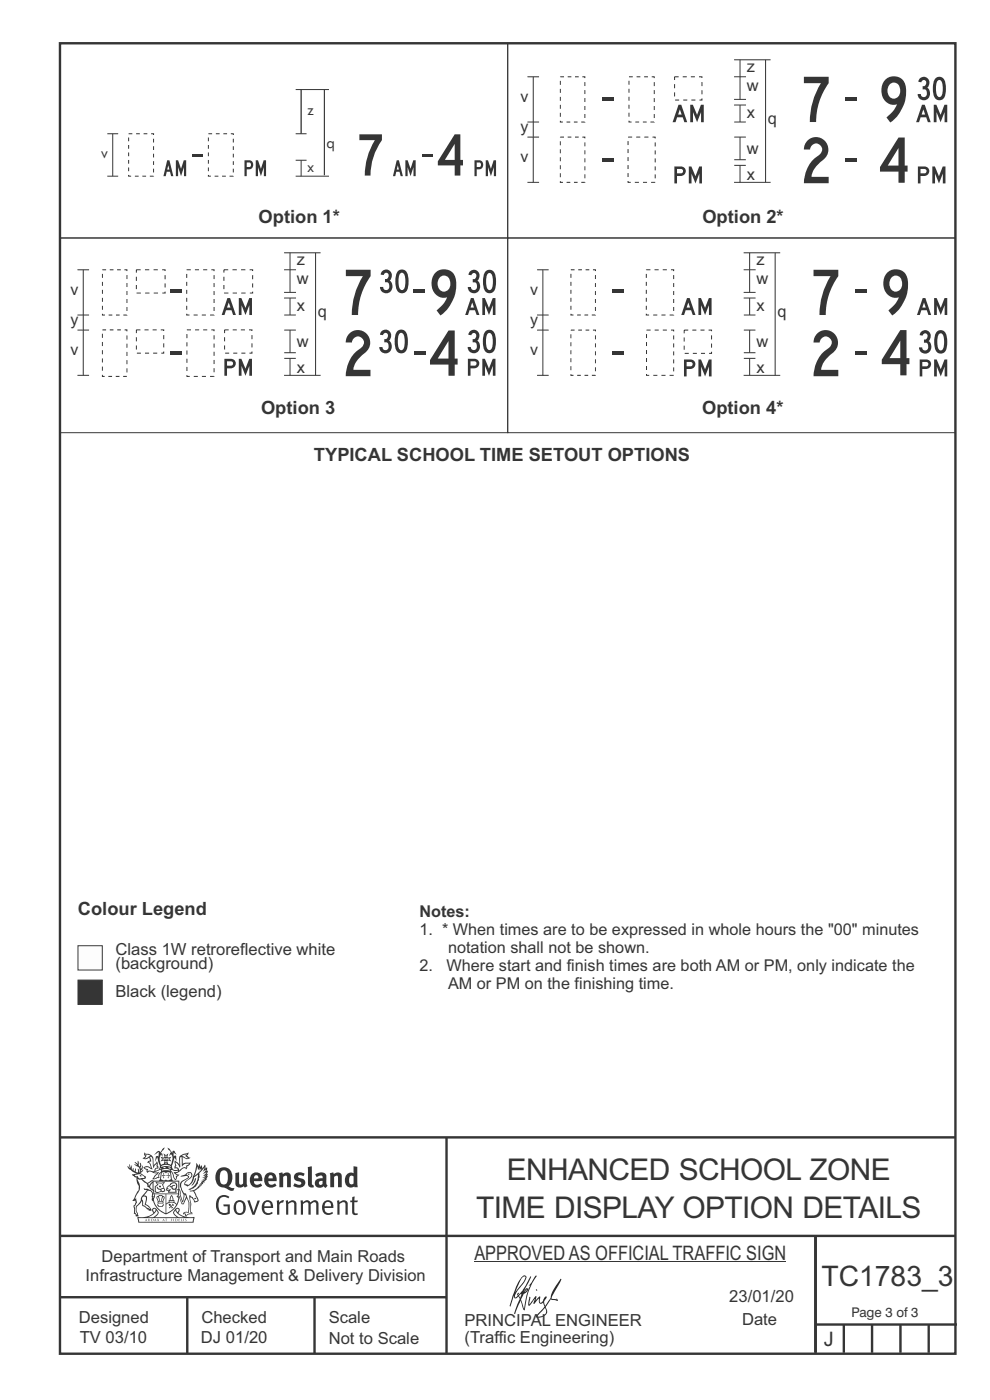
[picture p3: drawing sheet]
<svg xmlns="http://www.w3.org/2000/svg" width="210mm" height="297mm" viewBox="0 0 210 297" stroke-linecap="round" stroke-linejoin="round" font-family="sans-serif">
<g fill="none" stroke="#373435" stroke-width=".51">
<path d="M12.7 9.2h190v278h-190zM12.7 241.3h190M94.7 241.4v45.8M12.7 275.2h82M12.7 262.2h190.1M39.7 275.2v12M66.7 275.2v12M173 262.1v24.9M173 281h30M179 281v6M185 281v6M191 281v6"/>
<path d="M197 281v6"/>
</g>
<g fill="#373435">
<path d="M47 248.4a2.55 2.55 0 0 0 0 2.7l.3 .2a.81 .81 0 0 0 1-1v-.5a1.04 1.04 0 0 0-1.1-1.5zM46.3 248.1a1.82 1.82 0 0 1 2.1-.2 1.82 1.82 0 0 1 .9 1.8 2.29 2.29 0 0 1-.8 2l.7 .3h.5l-.2 .6a2.87 2.87 0 0 1-2-.7 2.12 2.12 0 0 1-1.7-3.1z" fill-rule="evenodd"/>
<path d="M49.9 248.9l.8-.2v2a.46 .46 0 0 0 .3 .6 .46 .46 0 0 0 .6-.3v-2.1l.7-.2v2.4l.2 .5-.5 .3-.3-.3a1.02 1.02 0 0 1-1.2 .3 1.02 1.02 0 0 1-.6-1.1z" fill-rule="evenodd"/>
<path d="M54 249.5l-.1 .5h.9a.49 .49 0 0 0-.2-.6 .49 .49 0 0 0-.6 .1zM53.4 249.1a1.34 1.34 0 0 1 1.6-.2 1.34 1.34 0 0 1 .6 1.5v.2h-1.7a.77 .77 0 0 0 .5 .8 .77 .77 0 0 0 .9-.4l.3 .5a1.59 1.59 0 0 1-2 .2 1.59 1.59 0 0 1-.5-2.1z" fill-rule="evenodd"/>
<path d="M57 249.5l-.1 .5h1a.49 .49 0 0 0-.2-.6 .49 .49 0 0 0-.7 .1zM56.4 249.1a1.34 1.34 0 0 1 1.6-.2 1.34 1.34 0 0 1 .7 1.5v.2h-1.8a.77 .77 0 0 0 .5 .8 .77 .77 0 0 0 .9-.4l.4 .5a1.59 1.59 0 0 1-2.1 .2 1.59 1.59 0 0 1-.5-2.1z" fill-rule="evenodd"/>
<path d="M59.2 248.9l.7-.2 .1 .4a.95 .95 0 0 1 1-.3 .95 .95 0 0 1 .7 .8v2.3h-.8v-2.3a.46 .46 0 0 0-.8 .1v2.2h-.8z" fill-rule="evenodd"/>
<path d="M62.6 249.1a1.75 1.75 0 0 1 2-.1l-.2 .5-.6-.2a.43 .43 0 0 0-.6 .3l.4 .3a1.04 1.04 0 0 1 1.2 1.1 1.04 1.04 0 0 1-1.4 1l-1.2-.4 .3-.6 1 .4 .4-.4a.88 .88 0 0 0-1-.5l-.4-.2-.1-.4z" fill-rule="evenodd"/>
<path d="M65.3 247.6l.8-.2 .1 3.8 .3 .2 .1 .4a.88 .88 0 0 1-1 0 .88 .88 0 0 1-.3-1z" fill-rule="evenodd"/>
<path d="M67.8 250.6a.43 .43 0 0 0-.1 .7 .43 .43 0 0 0 .7-.1v-.7zM66.8 249.1a1.7 1.7 0 0 1 2.4 .1v1.9l.3 .4-.4 .5-.5-.4a1.03 1.03 0 0 1-1.7-.1 1.03 1.03 0 0 1 .8-1.5h.7v-.4a.8 .8 0 0 0-1.2 .1z" fill-rule="evenodd"/>
<path d="M70 248.9l.7-.2 .1 .4a.95 .95 0 0 1 1-.3 .95 .95 0 0 1 .7 .8v2.3h-.8v-2.3a.46 .46 0 0 0-.8 .1v2.2h-.8z" fill-rule="evenodd"/>
<path d="M74.3 249.5a1.48 1.48 0 0 0 0 1.7h.5l.2-.1v-1.5l-.3-.2zM75 247.4l.8 .1 .1 4.4h-.7l-.1-.2a1.26 1.26 0 0 1-1.4 0 1.26 1.26 0 0 1-.5-1.3 1.29 1.29 0 0 1 .4-1.4 1.29 1.29 0 0 1 1.4-.1z" fill-rule="evenodd"/>
<path d="M46.4 253.9a1.72 1.72 0 0 1 2.3 0l-.3 .3a1.24 1.24 0 0 0-1.4-.2 1.24 1.24 0 0 0-.6 1.4 1.49 1.49 0 0 0 1.2 1.9l.7-.1v-1.3h-.8l-.1-.4h1.3v1.9a1.93 1.93 0 0 1-2.2 0 1.93 1.93 0 0 1-.7-2.2l.2-.8z" fill-rule="evenodd"/>
<path d="M50.4 255.1a1.65 1.65 0 0 0 .2 2.2 .99 .99 0 0 0 1-1.4 .78 .78 0 0 0-.4-.8 .78 .78 0 0 0-.8 0zM50 254.9a1.33 1.33 0 0 1 1.6-.1 1.33 1.33 0 0 1 .5 1.4 1.31 1.31 0 0 1-1.3 1.6 1.31 1.31 0 0 1-1.2-1.6v-.6z" fill-rule="evenodd"/>
<path d="M52.5 254.7l.4-.1 .9 2.6 .8-2.5h.5l-1.1 3h-.5z" fill-rule="evenodd"/>
<path d="M56.3 255.2l-.2 .7h1.3a.7 .7 0 0 0-.3-.8 .7 .7 0 0 0-.8 .1zM55.9 255a1.22 1.22 0 0 1 1.5-.2 1.22 1.22 0 0 1 .5 1.5h-1.8a.93 .93 0 0 0 .5 1 .93 .93 0 0 0 1.1-.2l.2 .3a1.43 1.43 0 0 1-1.8 .1 1.43 1.43 0 0 1-.6-1.7z" fill-rule="evenodd"/>
<path d="M58.7 254.7l.4-.1 .1 .5 .4-.4 .6-.1-.2 .5a.66 .66 0 0 0-.8 .7v1.9h-.4z" fill-rule="evenodd"/>
<path d="M60.6 254.7l.4-.1 .1 .5a.94 .94 0 0 1 1-.5 .94 .94 0 0 1 .8 .8v2.3h-.5l-.1-2.5a.81 .81 0 0 0-1.2 .3v2.2h-.4z" fill-rule="evenodd"/>
<path d="M63.7 254.7l.5-.1 .1 .5 .4-.3a.78 .78 0 0 1 1.1 .3 .9 .9 0 0 1 1-.5 .9 .9 0 0 1 .8 .8v2.3h-.5l-.1-2.5a.67 .67 0 0 0-1.1 .3v2.2h-.5v-2.4l-.4-.3-.7 .4v2.3h-.5z" fill-rule="evenodd"/>
<path d="M69 255.2l-.1 .7h1.3a.7 .7 0 0 0-.3-.8 .7 .7 0 0 0-.9 .1zM68.7 255a1.22 1.22 0 0 1 1.5-.2 1.22 1.22 0 0 1 .5 1.5h-1.8a.93 .93 0 0 0 .4 1 .93 .93 0 0 0 1.2-.2l.1 .3a1.44 1.44 0 0 1-1.7 .1 1.44 1.44 0 0 1-.6-1.7z" fill-rule="evenodd"/>
<path d="M71.4 254.7l.5-.1 .1 .5a.94 .94 0 0 1 1-.5 .94 .94 0 0 1 .8 .8v2.3h-.5l-.1-2.5a.81 .81 0 0 0-1.2 .3v2.2h-.4z" fill-rule="evenodd"/>
<path d="M74.7 253.9l.5-.1v.9h.7l-.1 .3h-.6v2.2l.1 .2h.5l.1 .3a.75 .75 0 0 1-1.2-.6v-2.1h-.4v-.3h.4z" fill-rule="evenodd"/>
<path d="M30.8 244.9l1.1 .3-.9 .5h-.4l.6-.5zM31.8 245.4h.2a2.44 2.44 0 0 1 .4 1.9l.1 .5 .7-1-.1 .6 .3 .3a.57 .57 0 0 0-.6 .7l-1-.1-.5 .2 .2-.5-.8-.3 .7-.1 .9 .5 .1-.1-.6-1.3-.2-.2h.5zM30.7 244.4l-.1 .5 .2 .4-.6 .4a1.04 1.04 0 0 0 1.4-.1l.2 .6-.3 .1-.2 .4a.94 .94 0 0 1 .8 1.1l-.2-.1a1.16 1.16 0 0 0-1.5-.1l.3 .4 .4 .2 .1 .5 .2 .1 .1-.2a.94 .94 0 0 1 1.1 .2l.8 .1-1.2 1.2a1.13 1.13 0 0 0 1.2-.2l.4-.1-.1-.4 .5-.8a.83 .83 0 0 0-.6 1.1l-.3-.1-.7 .4 1.1-1.4-.5 .1-.5-.1 1.3-.5-.1-.1-.9 .4v-.3l.2-.2 .3 .1 .1-.3-.2-.4v-.6l-.1-.4-.7 1v-.7a1.42 1.42 0 0 0-1.6-1.8z" fill-rule="evenodd"/>
<path d="M38.5 245.2l.5-.2 .7-.1-.6 .3 .8 .5h-.3zM38.3 245.5l.2-.1 .1 2a1.69 1.69 0 0 1 1.6-.6l-.8 .5 .1 .5a1.1 1.1 0 0 0-1.5 .6l-.1-.5-.2-.2h-.5l.3-.4-.3-.7a1.42 1.42 0 0 1 .8 1.1l.2-.1zM37.1 246.2l.1 1-.2 .3 .1 .4h.5l.1 .2a.96 .96 0 0 1-1.1-.1l-.1 .1a1.06 1.06 0 0 0 1.3 .2v.1a.72 .72 0 0 1-1 .2l.3 .5 .6 .2-.4 .2-.1 .6-.2-.3-.4-1.1-.4-.4 .4 .9a1.54 1.54 0 0 0 .7 1.2l.2-.3a.58 .58 0 0 1 .4-.8l.2-.1h-.3l-.5-.3 .9-.5a.93 .93 0 0 1 1.2-.5v.2l.2-.2 .1-.5a.99 .99 0 0 0 .7-.8l-1.3 .1-.3 .2-.1-1.4 .9 .4 .9-.3h-.4l-.5-.4 .4-.7-.6 .2a1.46 1.46 0 0 0-1.4 2.1v.4l-.2-.4z" fill-rule="evenodd"/>
<path d="M35.6 248.9l.2 .1-.1 .3 .4 .1h-.4v.6l-.1-.6h-.3l.3-.1z" fill-rule="evenodd"/>
<path d="M34.6 248.9l.2 .1v.3l.3 .1h-.3l-.1 .6v-.6h-.4l.4-.1z" fill-rule="evenodd"/>
<path d="M34.3 248.8a.57 .57 0 0 1 .9 .2 .57 .57 0 0 1 .9-.2l.2 1.4h-.2a.57 .57 0 0 1-.9 0 .69 .69 0 0 1-1.1 0zM34.2 248.1l-.3 2.1-.2 .4h3l-.2-.4-.3-2.1h-.2v.2l-.8-.1-.8 .1v-.2z" fill-rule="evenodd"/>
<path d="M34.2 252.4a.3 .3 0 0 0 .6 0 .3 .3 0 0 0-.6 0zM33.3 250.9l.3 .3-.3 .4a.79 .79 0 0 0 0 1.3l.8-.2-.1-.3a.55 .55 0 0 1-.7-.6l.1-.1 .2 .3 .3 .2 .8-.2-.4-.7 .4-.4-.7 .2zM33 250.7l1.1 .2 .9-.2-.4 .6 .4 1.2a.56 .56 0 0 1-.8 .3l-.2 .1a.73 .73 0 0 1-.9 .1 .73 .73 0 0 1-.3-1v-.4l.6-.4z" fill-rule="evenodd"/>
<path d="M35.6 251.8l.7-.4a.58 .58 0 0 1 1-.1 .58 .58 0 0 1-.4 .9l-.3-.3a.43 .43 0 0 1 .6-.4 .57 .57 0 0 0-.8 .2l-.2-.1-.3 .1 .4 .2a.55 .55 0 0 0 .9 .4v.5h-1.3l.3-.4-.1-.1-.6 .1 .2-.3-.2-.1zM35.4 251.8l-.1 .2a.39 .39 0 0 0 .2 .6h.3l-.2 .4h1.9l-.1-.8a.86 .86 0 0 0-.1-1.3 .86 .86 0 0 0-1.3 .4z" fill-rule="evenodd"/>
<path d="M36 254.8h.8v.2h-.8zM36.4 253.8l.2 .8h-.4zM36.4 253.5l-.3 .5-.1 .6h-.2v.4l-.7 .4 .2 .1a1.48 1.48 0 0 1 2.1 .2l.2-.1-.6-.5v-.5h-.2l-.1-.6z" fill-rule="evenodd"/>
<path d="M35.8 255.4l.4 .1 .1 .3 .3-.2-.2-.2a.38 .38 0 0 1 .5 .5l-.2-.2-.3 .2 .3 .2-.3 .3-.1-.4-.4 .4-.1-.2 .4-.3-.1-.1-.2 .1z" fill-rule="evenodd"/>
<path d="M34.5 254h.2v.2l-.2 .6h-.2zM33.6 255.3h.9v.2a.55 .55 0 0 1-.8 .4v-.2l-.2-.1zM33.4 254h.2l.2 .8h-.2zM33.6 255l.8-.1 .1 .2h-.8zM33.8 253.7h.5l-.2 1.1h-.1zM33.3 253.8l-.1 .3 .3 1.1a.48 .48 0 0 0-.1 .6 .48 .48 0 0 0 .5 .2h.5a.49 .49 0 0 0 .2-.8l.3-1.1-.1-.3a1.42 1.42 0 0 0-1.5 0z" fill-rule="evenodd"/>
<path d="M33.7 251.5l.4 .1 .1 .3h-.3z" fill-rule="evenodd"/>
<path d="M41.3 250.1l.3-.2-.2 .8-.6 .8h-.2l.5-.7z" fill-rule="evenodd"/>
<path d="M39.7 249l.3-.2 .5 .2a.88 .88 0 0 1-.6 1.1 1.22 1.22 0 0 0-.8 1.3l.5 .2a.72 .72 0 0 0 .9-.4l.5-.8 .2-.6 .8-.6v.2a2.85 2.85 0 0 1-2 2.9l.1 .1a2.13 2.13 0 0 0 1.9-1.5v-.3a2.01 2.01 0 0 0 .3-1.7l1.1-1.3-.4 1 .7-.5-.7 1 .8-.4-.8 .8 .7-.2-.9 .6 .8-.1-.8 .4h.7l-.8 .3 .3 .2h-.4l.2 .3h-.4l.2 .3h-.4l.1 .2h-.1a2.16 2.16 0 0 1-2 1.1l.1 .2 .4-.1a.76 .76 0 0 1 .7 .8l.5 1.2-.6 .2a1.45 1.45 0 0 0-1.1-1.3l.2 1.8-.1 1.8 .4 .3a1.07 1.07 0 0 0-1.2 .4v-.3l-.5-.2a.87 .87 0 0 1 1.1-.1v-.7a4.4 4.4 0 0 0-.6-3.1l-.1-.3h-.2a2.16 2.16 0 0 1-.7-2.2l.3-.4 1.2-.7a.55 .55 0 0 0-.4-.8zM37.8 252.4a.76 .76 0 0 1 .3 1.1l.6 1.6 .4-1.7 .2 .1a.61 .61 0 0 1-.1 .9l-.3 .8-.2 .1-.7-1.6-.3 .1a1.18 1.18 0 0 0 .1-1.4zM41.8 247.5l.2 .7 .3-.5v.6l.4-.5a1.9 1.9 0 0 1-1.2 1.4l-.3 .3zM38.2 249.6l1.4-.2 .2 .2v.3l-.5 .2a1.26 1.26 0 0 0-.9 1.9l.2 .7a1.84 1.84 0 0 1 .1 2.1l-.4-1.4a.96 .96 0 0 0-.4-1.2l-.4 .2a.78 .78 0 0 1 0 1.3l.1 .3h.4l.4 1.1a.38 .38 0 0 0 .2 .4 .38 .38 0 0 0 .4-.1l.6-1.2a2.94 2.94 0 0 1 .4 2.5l-.1 .4h-.8l-.3 .4v.2l.4-.1 .1 .4 .2 .1a1.02 1.02 0 0 1 1.3-.5v-.4l-.3-.1 .1-1.8-.3-1.3h.1a1.14 1.14 0 0 1 .8 1 .63 .63 0 0 0 .8-.2 .63 .63 0 0 0-.2-.9l-.6-1.2 .9-.6 .2-.4h.3l-.1-.2h.4l-.1-.3h.3l-.1-.3 .5-.1-.2-.2 .6-.4v-.2h-.2l.4-.5h-.3l.3-.5-.4 .1 .4-.5v-.3l-.3 .2 .2-.7-.1-.2-.4 .3v-.8l-.6 .8-.2-.8-.2 .5-.3-.7-.1 .6-.5-.8-.1 1.4-.6 1.8a1.81 1.81 0 0 1-1 1.5l-.6-.2a1.75 1.75 0 0 1 1.1-1.2 .75 .75 0 0 0 .1-1.3 .75 .75 0 0 0-1.2 .4z" fill-rule="evenodd"/>
<path d="M41.2 254.1h.3l.2 .2-.4 .1z" fill-rule="evenodd"/>
<path d="M29.4 258.4h11.6l-.1 .8h-11.4zM31.3 258.2l.5-.1a2.48 2.48 0 0 0 1.4-1.3l.3 .5-.5 .6-.5 .3zM32.5 256.6l.3-.2 .2 .1-.3 .7zM37.2 256.8a2.65 2.65 0 0 0 1.8 1.4h-1.1l-.5-.3-.5-.6zM37.4 256.5l.2-.1 .3 .2-.3 .6zM29.2 258.2l.1 1.2h11.8l.2-1.1-.2-.1a4.1 4.1 0 0 1-3.3-.9l.3-.4-.1-.6a1.06 1.06 0 0 0-1.3 1l.2 .4 .6 .5h-4.7l.3-.1a.84 .84 0 0 0 .6-.8 .84 .84 0 0 0-.5-.8l-.3-.2h-.5l-.1 .6 .3 .4a4.2 4.2 0 0 1-3.4 .9z" fill-rule="evenodd"/>
<path d="M31 258.7l.1 .2h-.2zM31 258.5l-.3 .6 .4-.2 .2 .2z" fill-rule="evenodd"/>
<path d="M31.3 258.6h.3v.4a.25 .25 0 0 0 .2-.1 .25 .25 0 0 0-.1-.3h.1a.29 .29 0 0 1 0 .4 .29 .29 0 0 1-.4 0 .29 .29 0 0 1 0-.4z" fill-rule="evenodd"/>
<path d="M32.2 258.6a.22 .22 0 0 1 .3 .2 .22 .22 0 0 1-.3 .2zM32 258.6l.1 .4a.33 .33 0 0 0 .4 0 .33 .33 0 0 0 0-.4 .33 .33 0 0 0-.5 0z" fill-rule="evenodd"/>
<path d="M32.9 258.7l.1 .2h-.2zM32.9 258.5l-.2 .6 .3-.2 .2 .2z" fill-rule="evenodd"/>
<path d="M33.3 258.6h.2l.1 .1 .2-.1-.2 .2 .2 .3-.3-.3-.1 .3h-.1l.2-.3z" fill-rule="evenodd"/>
<path d="M34.7 258.7l.1 .2h-.2zM34.7 258.5l-.3 .6 .4-.2 .2 .2z" fill-rule="evenodd"/>
<path d="M35 258.5h.5l-.2 .1v.5h-.2l.1-.5z" fill-rule="evenodd"/>
<path d="M36.2 258.6l.3-.1-.1 .1v.2h.1h-.1v.3h-.2z" fill-rule="evenodd"/>
<path d="M36.7 258.6h.2v.5h-.2z" fill-rule="evenodd"/>
<path d="M37.3 258.6a.22 .22 0 0 1 .3 .2 .22 .22 0 0 1-.3 .2zM37.1 258.6v.4a.33 .33 0 0 0 .5 0 .33 .33 0 0 0 0-.4 .33 .33 0 0 0-.5 0z" fill-rule="evenodd"/>
<path d="M37.8 258.6l.4-.1-.2 .1v.2h.1h-.1v.2l.2 .1h-.4z" fill-rule="evenodd"/>
<path d="M38.4 258.6h.2l-.1 .4 .2 .1h-.3z" fill-rule="evenodd"/>
<path d="M38.9 258.6h.2v.5h-.2z" fill-rule="evenodd"/>
<path d="M39.3 258.6h.2h-.1l.2 .3-.2 .2-.1-.1v-.1l.2 .1z" fill-rule="evenodd"/>
<path d="M34.2 247.4a1.51 1.51 0 0 1 2 .2 2.67 2.67 0 0 0-2.1 0zM35.7 247.6l.4 .1 .1 .3-.4-.1zM34.6 247.6h.5l.1 .2h-.4zM34 247.8l.3 .2h-.3zM34.9 246.9l.3-.2 .3 .2zM34.9 245.6l.2 .1v.3h-.2zM35 245.1l.2 .2 .2-.2-.1 .3h-.2zM35.1 246.3h.2l.1 .4-.2-.2-.2 .2zM35.3 245.7l.2-.1v.4h-.2zM34.4 245.7h.3l.1 .3-.4 .1 .2-.2zM35.7 245.7h.3l-.2 .2 .2 .2-.4-.1zM32.7 244.9l1-.5-.1 1-.2-.2-.3 .2-.3 1.1 .5-1 .3 .9a1.84 1.84 0 0 1 .2 1.7l.4 .1a2.48 2.48 0 0 1 2.2 0l.2-.2-.2-.7 .7-1.8 .4 .7-.2-1-.2-.1-.2 .3v-.9l.6 .4-.6-.8-.3 .1-.1 .4-.5-.9-.5-.3 .2 .5 .6 .5-.5 .8 .4-.4a2.06 2.06 0 0 1 0 2.3l-.5-.2-.2-.6 .1-.1 .8 .2-.4-.5 .4-.5-.7 .2-.2-.2 .2-.7-.5 .4-.5-.4 .2 .7-.2 .2-.7-.2 .4 .5-.4 .5 .8-.2 .1 .1-.2 .6-.5 .2a2.02 2.02 0 0 1 0-2.2l.3 .5-.1-.7-.3-.1 .8-1.2-.4 .3-.5 .8-.2-.3a.8 .8 0 0 0-.8 .5z" fill-rule="evenodd"/>
<path d="M29.2 250.1l.3 .1a.61 .61 0 0 1 .8 .4l.3 .2a.8 .8 0 0 1 .6 1l.4 .1 .5 .5a1 1 0 0 1 .5 1.1l-.1 .7v-.5h-.1a.96 .96 0 0 0-.8-1.3l-.2-.2h-.7l-.1-.1-.1 .1 .1 .3h.6l-1.2 1.3-.2 1-.4 .6a1.33 1.33 0 0 0-.5 1.8l.2 .5a1.26 1.26 0 0 1-.5-1.5l-.1-.3a1.56 1.56 0 0 0 .4-1.7l-.3 .2 .2-.5a3.2 3.2 0 0 0 .7-3zM30.4 253.9h.4a2.06 2.06 0 0 1-.1 1.6l.7 .5 .4 .4-.6-.1-.8-.6-.1-.9a.51 .51 0 0 1 .1-.9zM28.6 249.3a1.52 1.52 0 0 1 2.1 .5l-1.1 .2-.2-.1-.1-.4h-.5zM27.5 247v.8l-.3-.4h-.1a3.1 3.1 0 0 0 1.9 1.6l-1 .1 .5 .6 .5 .1 .1 1.1a1.84 1.84 0 0 1-.3 2.5l-.4 .9-.3 .4 .2 .1 .4-.1 .1 .4-.2 .5-.3 .2 .1 1.7h.2l.3 .5 .1 .1 .4-.1-.1-.5a1.3 1.3 0 0 1-.1-1.7l.9-1 .1 1.1 .6 .2 .5 .5 .1-.1 .2 .3h.5a1.85 1.85 0 0 0-1.2-1.4l.1-.3a1.39 1.39 0 0 0 0-1.4l-.5-.1 .5-.5a.66 .66 0 0 1 .9-.4 .66 .66 0 0 1 .3 .9l-.1 .4 .2-.1v.2l-.1 .3 .2 .5 .1-.3a2.24 2.24 0 0 0 .1-2.2 .73 .73 0 0 1-.7-.7 .73 .73 0 0 1 .6-.7v-.2a.94 .94 0 0 0-.9 .8 .48 .48 0 0 1-.1-.6 .48 .48 0 0 1 .5-.2l.5-.3a.51 .51 0 0 0-.8 .2l-.5 .2-1-.8h.6l.2-.5-1.2-.7 .5-.5v-.3l-.5 .4 .1-.2a.69 .69 0 0 0 .2-1v.4l-.2 .3v-1.1l-.3-.2 .1 .6-.1 .2-.4-1.3v.7l-.6-.4 .5 .7-.6-.2 .3 .3a1 1 0 0 1 .7 1.4l-.2-.8v.9l-.5-.2v-.8l-.2 .7-.2-.1-.1-.6-.2 .4-.2-.2 .1-.7-.2 .5z" fill-rule="evenodd"/>
<path d="M29.6 249.4l.2-.1 .3 .2z" fill-rule="evenodd"/>
<path d="M32.4 250.5h5.6v2l-.2-.1v-1.7h-5.2v2.5h5.2v-.8l.1 .2-.1 1.1v-.3h-2.5v4a4.1 4.1 0 0 0 2.6-3.6l.1-.1a4 4 0 0 1-2.8 3.9 4.2 4.2 0 0 1-2.8-4.7l.1 1.2 .1-.1a3.8 3.8 0 0 0 2.5 3.4v-4h-2.5l-.2-.9z" fill-rule="evenodd"/>
<circle cx="40" cy="249.1" r=".17"/>
</g>
<g fill="#252726">
<path d="M111.6 273.7l.2-.2-.5 .7zM110.4 274.5l.3 .1-.3 .7-.3-.4zM110.9 270.9l.5-.1a9.3 9.3 0 0 1-2 3.2l-.1 .2 1-2.5zM110.6 271a14.7 14.7 0 0 0-2.2 4.9l-.3 1.2 .1 .1 .8-2.4a.42 .42 0 0 0 .2 .7 .42 .42 0 0 0 .6-.3l.2-.2 .2 .6-1.1 3.1h.2l1.1-2.8 .6 1.9 .2 .2 .2-.5a13.5 13.5 0 0 1 2-6.2l.5-.5-.2-.2-1.6 2.1 .4-.1a14.9 14.9 0 0 0-1.3 5.1l-.4-1.2a1.39 1.39 0 0 1 .2-1.8l.1-.2a.92 .92 0 0 0 .8-1.2 .75 .75 0 0 0-.7 .7l-.2 .2 1.6-3.4h-.1l-.4 .7a10.5 10.5 0 0 1-2.2 3.2l.2-.4a.32 .32 0 0 0-.4 .2 .32 .32 0 0 0 .1 .4l-.5 .4a3.2 3.2 0 0 1 1.1-2.3l.5-.6a2.49 2.49 0 0 0 .7-1.6l-.3-.2z" fill-rule="evenodd"/>
<path d="M115.6 277.5a1.15 1.15 0 0 1 .1 1.3 1.15 1.15 0 0 1-1.2 .5h-.5zM112.3 275.1l-.3 1.7 .3 .2 1.2-1.5-.3 1.1 1.1-1.2a.94 .94 0 0 0 .4 1.2l.5-.3 .3 .9-1.2 1.3a.98 .98 0 0 0-.5 1 1.9 1.9 0 0 0 2.3-1.3l-.1-.3a1.02 1.02 0 0 1 .3-1.4l.5-.9 1.5 .3-.2-.5v.3l-1.1-.2v-.2l2-3.6 .1-.3-.1-.1-1.8 2.7a6.6 6.6 0 0 1-1.5 3l-.2-.2a1.01 1.01 0 0 1 .4-1.4l.1-.2-.3-.2-.3 .5-.2 .5-.5 .4-.2-.4 .1-.9-.2-.1-.8 .9 .2-.9h-.1l-1.4 1.7 .2-1.4v-.1z" fill-rule="evenodd"/>
<path d="M113.7 273.5l.3 .3h-.3z" fill-rule="evenodd"/>
</g>
<path d="M16.5 200.6h5.2v5.2h-5.2z" fill-rule="evenodd" fill="#fefefe" stroke="#373435" stroke-width=".21"/>
<path d="M16.5 207.9h5.2v5.2h-5.2z" fill-rule="evenodd" fill="#373435" stroke="#373435" stroke-width=".21"/>
<path d="M100.6 267.7h66.2" fill="none" stroke="#373435" stroke-width=".21"/>
<g fill="#373435">
<path d="M76.2 28.5h4.8v1.2a12.8 12.8 0 0 0-2.4 7.6h-1.2a14.2 14.2 0 0 1 2.1-7.6h-3.3z"/>
<path d="M103 34h.5l.6 1.8 .6-1.8h.5v3.4h-.4v-1.9l-.7 1.9-.6-1.9v1.9h-.5z"/>
<path d="M86 34h.5l.6 1.8 .6-1.8h.5v3.4h-.5v-1.9l-.6 1.9-.6-1.9v1.9h-.5z"/>
<path d="M96.5 28.5l-3.6 5.7v.9h3.6v2.2h1.2v-2.2h.5v-1.2h-.5v-5.4zM96.5 30.5v3.4h-2.1z"/>
<path d="M100.7 34v3.4h.4v-1.5a1.01 1.01 0 0 0 1.4-.6 1.01 1.01 0 0 0-.9-1.3zM101.1 34.5h.6a.51 .51 0 0 1 .3 .4 .51 .51 0 0 1-.3 .5h-.6z"/>
<path d="M84.4 35.1l.2 .9h-.4zM84.2 34l-.8 3.4h.4l.3-1h.6l.3 1h.5l-.9-3.4z"/>
</g>
<path d="M89.5 32.6h2.2v.6h-2.2z" fill-rule="evenodd" fill="#373435"/>
<path d="M12.7 9.2h95v41.3h-95zM107.7 9.2h95v41.3h-95zM12.7 50.5h95v41.3h-95zM107.7 50.5h95v41.3h-95z" fill="none" stroke="#373435" stroke-width=".21"/>
<g fill="#373435">
<path d="M129.8 74.6h2.4v.7h-2.4z" fill-rule="evenodd"/>
<path d="M129.8 61.4h2.4v.7h-2.4z" fill-rule="evenodd"/>
</g>
<path d="M121.1 57.2h5.2v9.6h-5.2zM121.1 70h5.2v9.6h-5.2z" fill="none" stroke="#373435" stroke-width=".21" stroke-dasharray=".8 .8" stroke-linecap="butt"/>
<path d="M137.1 57.2h5.8v9.6h-5.8zM137.1 70h5.8v9.6h-5.8z" fill="none" stroke="#373435" stroke-width=".21" stroke-dasharray=".9 .9" stroke-linecap="butt"/>
<g fill="#373435">
<path d="M148.1 63.2h.6l.9 2.1 .8-2.1h.5v3.6h-.5v-2.1l-.8 2.1-.9-2.1v2.1h-.6z"/>
<path d="M148.1 76.3h.6l.9 2 .8-2h.5v3.6h-.5v-2.1l-.8 2.1-.9-2.1v2.1h-.6z"/>
<path d="M145.7 63.2h.6l1.2 3.6h-.6l-.3-1h-1.2l-.3 1h-.6zM146 64.2l-.4 1h.8z"/>
<path d="M145.6 76.8h.9a.46 .46 0 0 1 .4 .4 .46 .46 0 0 1-.4 .5h-.9zM145.1 76.3v3.6h.5v-1.6a1.33 1.33 0 0 0 1.9-1.1l-.1-.5-.4-.3z"/>
</g>
<path d="M145.1 70h5.8v5h-5.8z" fill="none" stroke="#373435" stroke-width=".21" stroke-dasharray=".9 .9" stroke-linecap="butt"/>
<g fill="none" stroke="#373435" stroke-width=".21">
<path d="M113.9 57.2h2.5M115.2 57.2v22.4M157.7 53.6h7.8M157.7 57.2h2.6M159 53.6v8.4M164.4 53.6v26M113.9 79.6h2.5M113.9 66.8h2.5M113.9 70h2.5M157.7 79.6h7.8M157.7 62h2.6M157.7 63.2h2.6"/>
<path d="M157.8 76h2.4M157.8 74.8h2.4M157.8 66.8h2.4M157.8 70h2.4M159 63.2v3.6M159 70v4.8M159 76v3.6"/>
</g>
<g fill="#373435">
<path d="M181.4 74.6h2.5v.7h-2.5z" fill-rule="evenodd"/>
<path d="M181.5 61.4h2.4v.7h-2.4z" fill-rule="evenodd"/>
<path d="M127.7 33.7h2.5v.6h-2.5z" fill-rule="evenodd"/>
</g>
<g fill="#373435">
<path d="M173.3 70.8a2.65 2.65 0 0 1 3.9 .3 2.65 2.65 0 0 1-.7 3.9 5.1 5.1 0 0 0-2.3 3.5h3.6v1.3h-5.2a7.1 7.1 0 0 1 3.4-6.1 1.28 1.28 0 0 0-.3-2.2 1.28 1.28 0 0 0-1.8 1.2h-1.3l.2-1.2z"/>
<path d="M172.6 57.2h5.2v1.4a14.1 14.1 0 0 0-2.6 8.2h-1.4a15.5 15.5 0 0 1 2.4-8.2h-3.6z"/>
<path d="M198.1 63.2h.6l.9 2.1 .8-2.1h.5v3.6h-.5v-2.1l-.8 2.1-.9-2.1v2.1h-.6z"/>
<path d="M198.1 76.3h.6l.9 2 .8-2h.5v3.6h-.5v-2.1l-.8 2.1-.9-2.1v2.1h-.6z"/>
<path d="M195.5 70.3a1.27 1.27 0 0 1 1.8 .3 1.27 1.27 0 0 1-.3 1.8 1.38 1.38 0 0 1 .1 2.2 1.38 1.38 0 0 1-2.1-.6l-.1-.3h.7a.69 .69 0 0 0 1 .6 .69 .69 0 0 0 .3-1.1l-.3-.5h-.6v-.7a.64 .64 0 0 0 .7-.6 .64 .64 0 0 0-.6-.6l-.4 .4-.6-.1z"/>
<path d="M146.1 35.3h.6l.8 2.1 .8-2.1h.6v3.6h-.6v-2.1l-.8 2.1-.8-2.1v2.1h-.6z"/>
<path d="M191 70l-4 6.3v1h4v2.3h1.3v-2.3h.6v-1.3h-.6v-6zM191 72.3v3.7h-2.3z"/>
<path d="M188.4 57.7a3.2 3.2 0 0 0-1 3.2 3.2 3.2 0 0 0 2.5 2.3l.8-.1a6.6 6.6 0 0 1-2.3 2.8l.9 1a7.7 7.7 0 0 0 2.9-8.6 2.64 2.64 0 0 0-3.8-.6zM189.3 58.7a1.3 1.3 0 0 1 1.3-.1 1.3 1.3 0 0 1 .7 1.2 1.41 1.41 0 0 1-.5 1.8 1.41 1.41 0 0 1-1.8-.2 2.05 2.05 0 0 1 .3-2.7z"/>
<path d="M195.7 63.2h.6l1.2 3.6h-.6l-.3-1h-1.2l-.3 1h-.6zM196 64.2l-.4 1h.8z"/>
<path d="M195.6 76.8h.9a.46 .46 0 0 1 .4 .4 .46 .46 0 0 1-.4 .5h-.9zM195.1 76.3v3.6h.5v-1.6a1.33 1.33 0 0 0 1.9-1.1l-.1-.5-.4-.3z"/>
<path d="M198.8 70.3a4.3 4.3 0 0 0 0 4.4 1.34 1.34 0 0 0 1.5 .1 1.34 1.34 0 0 0 .6-1.4v-.9a2.49 2.49 0 0 0-.9-2.4h-.9zM199.3 70.8l.2-.1a1.56 1.56 0 0 1 .8 1.8 1.62 1.62 0 0 1-.8 1.8 1.55 1.55 0 0 1-.7-1.8 2.13 2.13 0 0 1 .5-1.7z"/>
<path d="M143.6 35.8h.8a.46 .46 0 0 1 .5 .5 .46 .46 0 0 1-.4 .5h-.9zM143.1 35.3v3.6h.5v-1.6a1.33 1.33 0 0 0 1.9-1l-.2-.5-.4-.4z"/>
</g>
<path d="M118.9 29.1h5.2v9.6h-5.2z" fill="none" stroke="#373435" stroke-width=".21" stroke-dasharray=".8 .8" stroke-linecap="butt"/>
<path d="M143.1 16.3h5.8v4.9h-5.8zM133.2 29.1h5.8v9.6h-5.8z" fill="none" stroke="#373435" stroke-width=".21" stroke-dasharray=".9 .9" stroke-linecap="butt"/>
<g fill="#373435">
<path d="M146.4 22.2h.6l.9 2.2 .8-2.2h.6v3.7h-.6v-2.1l-.8 2.1-.9-2.1v2.1h-.6z"/>
<path d="M143.9 22.2h.6l1.3 3.7h-.6l-.4-1h-1.2l-.3 1h-.6zM144.2 23.2l-.4 1.1h.8z"/>
</g>
<path d="M127.7 20.7h2.4v.7h-2.4z" fill-rule="evenodd" fill="#373435"/>
<path d="M118.9 16.3h5.2v9.6h-5.2zM133.4 16.3h5.4v9.6h-5.4z" fill="none" stroke="#373435" stroke-width=".21" stroke-dasharray=".8 .8" stroke-linecap="butt"/>
<g fill="none" stroke="#373435" stroke-width=".21">
<path d="M111.9 16.3h2.4M113.1 16.3v22.4M155.7 16.3h2.5M155.7 12.7h7.8M157 12.7v8.4M162.4 12.7v26M111.9 38.7h2.4M111.9 25.9h2.4M111.9 29.1h2.4M155.7 21.1h2.5M155.7 22.3h2.5M155.7 38.7h7.8"/>
<path d="M155.7 35.1h2.5M155.7 33.9h2.5M155.7 25.9h2.5M155.7 29.1h2.5M157 22.3v3.6M157 29.1v4.8M157 35.1v3.6"/>
</g>
<g fill="#373435">
<path d="M197.8 35.3h.5l.9 2.1 .8-2.1h.6v3.6h-.6v-2.1l-.8 2.1-.9-2.1v2.1h-.5z"/>
<path d="M171.3 29.8a2.65 2.65 0 0 1 3.9 .3 2.65 2.65 0 0 1-.7 3.9 5.1 5.1 0 0 0-2.4 3.5h3.7v1.4h-5.3a7.1 7.1 0 0 1 3.4-6.2 1.28 1.28 0 0 0-.2-2.1 1.28 1.28 0 0 0-1.9 1.1h-1.3l.3-1.2z"/>
<path d="M195.2 16.6a1.27 1.27 0 0 1 1.8 .3 1.27 1.27 0 0 1-.3 1.7 1.38 1.38 0 0 1 .2 2.3 1.38 1.38 0 0 1-2.2-.7v-.3h.6a.69 .69 0 0 0 1 .6 .69 .69 0 0 0 .3-1l-.3-.5h-.6v-.7a.64 .64 0 0 0 .8-.6 .64 .64 0 0 0-.7-.7l-.4 .5-.6-.1z"/>
<path d="M198.1 22.2h.5l.9 2.2 .8-2.2h.6v3.7h-.5v-2.1l-.9 2.1-.8-2.1v2.1h-.6z"/>
<path d="M170.5 16.3h5.3v1.3a14.1 14.1 0 0 0-2.7 8.3h-1.3a15.5 15.5 0 0 1 2.3-8.3h-3.6z"/>
<path d="M99.8 57.5a1.27 1.27 0 0 1 1.8 .3 1.27 1.27 0 0 1-.3 1.8 1.38 1.38 0 0 1 .1 2.2 1.38 1.38 0 0 1-2.1-.6l-.1-.3h.7a.69 .69 0 0 0 1 .6 .69 .69 0 0 0 .2-1.1l-.2-.5h-.6v-.7a.64 .64 0 0 0 .7-.6 .64 .64 0 0 0-.6-.7l-.4 .5-.6-.1z"/>
<path d="M73.4 57.2h5.2v1.4a14.1 14.1 0 0 0-2.6 8.2h-1.4a15.5 15.5 0 0 1 2.4-8.2h-3.6z"/>
<path d="M81.2 57.4a1.28 1.28 0 0 1 1.8 .3 1.28 1.28 0 0 1-.3 1.8 1.4 1.4 0 0 1 .1 2.3 1.4 1.4 0 0 1-2.2-.6v-.3h.7a.7 .7 0 0 0 .9 .5 .7 .7 0 0 0 .3-1l-.2-.5h-.6v-.7a.65 .65 0 0 0 .7-.6 .65 .65 0 0 0-.6-.7l-.4 .5-.6-.1z"/>
<path d="M102.3 76.1h.6l.8 2.1 .8-2.1h.6v3.6h-.6v-2.1l-.8 2.1-.8-2.1v2.1h-.6z"/>
<path d="M74.1 70.8a2.65 2.65 0 0 1 3.9 .3 2.65 2.65 0 0 1-.7 3.9 5.1 5.1 0 0 0-2.3 3.5h3.6v1.3h-5.3a7.1 7.1 0 0 1 3.4-6.1 1.28 1.28 0 0 0-.2-2.2 1.28 1.28 0 0 0-1.8 1.2h-1.4l.3-1.2z"/>
<path d="M81 70.2a1.28 1.28 0 0 1 1.8 .3 1.28 1.28 0 0 1-.3 1.8 1.4 1.4 0 0 1 .2 2.3 1.4 1.4 0 0 1-2.2-.7v-.3h.6a.7 .7 0 0 0 1 .6 .7 .7 0 0 0 .3-1.1l-.3-.4-.6-.1v-.7a.65 .65 0 0 0 .8-.6 .65 .65 0 0 0-.7-.6l-.3 .4-.7-.1z"/>
<path d="M99.8 70.2a1.27 1.27 0 0 1 1.7 .3 1.27 1.27 0 0 1-.3 1.8 1.38 1.38 0 0 1 .2 2.3 1.38 1.38 0 0 1-2.2-.7v-.3h.7a.69 .69 0 0 0 .9 .6 .69 .69 0 0 0 .3-1.1l-.3-.4-.5-.1v-.7a.64 .64 0 0 0 .7-.5 .64 .64 0 0 0-.6-.7l-.4 .4-.6-.1z"/>
<path d="M102.3 63.2h.6l.8 2.1 .8-2.1h.6v3.6h-.6v-2.1l-.8 2.1-.8-2.1v2.1h-.6z"/>
<path d="M195.3 35.8h.8a.46 .46 0 0 1 .4 .5 .46 .46 0 0 1-.4 .5h-.8zM194.7 35.3v3.6h.6v-1.6a1.33 1.33 0 0 0 1.8-1l-.1-.5-.4-.4z"/>
<path d="M190.6 29.2l-3.9 6.2v1h3.9v2.4h1.3v-2.4h.6v-1.3h-.6v-5.9zM190.6 31.4v3.7h-2.3z"/>
<path d="M198.5 16.6a4.3 4.3 0 0 0 0 4.4 1.34 1.34 0 0 0 1.5 .1 1.34 1.34 0 0 0 .6-1.4l.1-.9a2.49 2.49 0 0 0-1-2.4h-.9zM199 17h.3a1.56 1.56 0 0 1 .7 1.8 1.62 1.62 0 0 1-.7 1.8 1.55 1.55 0 0 1-.8-1.8 2.13 2.13 0 0 1 .5-1.8z"/>
<path d="M195.6 22.2h.6l1.2 3.7h-.6l-.3-1h-1.2l-.4 1h-.6zM195.9 23.2l-.4 1.1h.7z"/>
<path d="M188 16.8a3.2 3.2 0 0 0-1 3.2 3.2 3.2 0 0 0 2.5 2.2l.8-.1a6.6 6.6 0 0 1-2.3 2.8l.9 1.1a7.7 7.7 0 0 0 2.9-8.7 2.64 2.64 0 0 0-3.8-.5zM188.8 17.8a1.3 1.3 0 0 1 1.4-.1 1.3 1.3 0 0 1 .7 1.2 1.41 1.41 0 0 1-.5 1.7 1.41 1.41 0 0 1-1.8-.2 2.05 2.05 0 0 1 .2-2.6z"/>
<path d="M103.1 57.5a4.3 4.3 0 0 0 0 4.4 1.34 1.34 0 0 0 1.5 .1 1.34 1.34 0 0 0 .6-1.4v-.9a2.49 2.49 0 0 0-.9-2.4h-.9zM103.6 58l.2-.1a1.56 1.56 0 0 1 .8 1.8 1.62 1.62 0 0 1-.8 1.8 1.55 1.55 0 0 1-.7-1.8 2.13 2.13 0 0 1 .5-1.7z"/>
<path d="M92.5 57.7a3.2 3.2 0 0 0-.9 3.2 3.2 3.2 0 0 0 2.5 2.3l.7-.1a6.6 6.6 0 0 1-2.2 2.8l.8 1a7.7 7.7 0 0 0 2.9-8.7 2.64 2.64 0 0 0-3.8-.5zM93.4 58.7a1.3 1.3 0 0 1 1.4-.1 1.3 1.3 0 0 1 .7 1.2 1.41 1.41 0 0 1-.5 1.8 1.41 1.41 0 0 1-1.8-.2 2.05 2.05 0 0 1 .2-2.7z"/>
<path d="M84.5 57.5a4.4 4.4 0 0 0 0 4.4 1.35 1.35 0 0 0 1.5 .1 1.35 1.35 0 0 0 .6-1.4l.1-.9a2.52 2.52 0 0 0-1-2.5h-.9zM85 57.9h.3a1.58 1.58 0 0 1 .7 1.8 1.64 1.64 0 0 1-.7 1.8 1.57 1.57 0 0 1-.8-1.8 2.16 2.16 0 0 1 .5-1.8z"/>
<path d="M99.8 76.6h.8a.46 .46 0 0 1 .5 .5 .46 .46 0 0 1-.4 .5h-.9zM99.2 76.1v3.6h.6v-1.6a1.33 1.33 0 0 0 1.9-1l-.2-.5-.4-.4z"/>
<path d="M95.1 70.1l-3.9 6.3v.9h3.9v2.4h1.4v-2.4h.6v-1.2h-.6v-6zM95.1 72.3v3.8h-2.2z"/>
<path d="M84.3 70.2a4.4 4.4 0 0 0 0 4.5 1.35 1.35 0 0 0 1.6 0 1.35 1.35 0 0 0 .6-1.4v-.9a2.52 2.52 0 0 0-1-2.4h-.8zM84.9 70.7l.2-.1a1.58 1.58 0 0 1 .7 1.8 1.64 1.64 0 0 1-.7 1.9 1.57 1.57 0 0 1-.7-1.9 2.16 2.16 0 0 1 .5-1.7z"/>
<path d="M103 70.2a4.3 4.3 0 0 0 0 4.5 1.34 1.34 0 0 0 1.5 0 1.34 1.34 0 0 0 .6-1.4l.1-.9a2.49 2.49 0 0 0-1-2.4h-.8zM103.5 70.7l.3-.1a1.56 1.56 0 0 1 .7 1.8 1.62 1.62 0 0 1-.7 1.9 1.55 1.55 0 0 1-.7-1.9 2.13 2.13 0 0 1 .4-1.7z"/>
<path d="M99.9 63.2h.6l1.2 3.6h-.6l-.3-1h-1.2l-.3 1h-.6zM100.2 64.2l-.4 1h.7z"/>
</g>
<g fill="#373435">
<path d="M179.4 33.7h2.4v.6h-2.4z" fill-rule="evenodd"/>
<path d="M179.4 20.7h2.4v.7h-2.4z" fill-rule="evenodd"/>
<path d="M87.8 74.6h2.4v.7h-2.4z" fill-rule="evenodd"/>
<path d="M87.8 61.4h2.4v.7h-2.4z" fill-rule="evenodd"/>
</g>
<path d="M21.7 57.2h5.2v9.6h-5.2z" fill="none" stroke="#373435" stroke-width=".21" stroke-dasharray=".8 .8" stroke-linecap="butt"/>
<g fill="#373435">
<path d="M50.7 76.1h.5l.9 2.1 .8-2.1h.5v3.6h-.5v-2.1l-.8 2.1-.9-2.1v2.1h-.5z"/>
<path d="M48.2 76.7h.8a.46 .46 0 0 1 .4 .4 .46 .46 0 0 1-.4 .5h-.8zM47.6 76.1v3.6h.6v-1.6a1.33 1.33 0 0 0 1.8-1l-.1-.5-.4-.4z"/>
</g>
<path d="M36.1 74.6h2.5v.7h-2.5z" fill-rule="evenodd" fill="#373435"/>
<path d="M21.7 70h5.2v9.9h-5.2z" fill="none" stroke="#373435" stroke-width=".21" stroke-dasharray=".8 .8" stroke-linecap="butt"/>
<path d="M28.9 70h5.8v4.9h-5.8zM39.6 70h5.8v9.9h-5.8zM47.6 70h5.8v4.9h-5.8z" fill="none" stroke="#373435" stroke-width=".21" stroke-dasharray=".9 .9" stroke-linecap="butt"/>
<g fill="#373435">
<path d="M50.7 63.2h.5l.9 2.1 .8-2.1h.5v3.6h-.5v-2.1l-.8 2.1-.9-2.1v2.1h-.5z"/>
<path d="M48.2 63.2h.6l1.2 3.6h-.5l-.4-1h-1.1l-.4 1h-.6zM48.5 64.2l-.3 1.1h.7z"/>
</g>
<path d="M39.6 57.2h5.8v9.6h-5.8z" fill="none" stroke="#373435" stroke-width=".21" stroke-dasharray=".9 .9" stroke-linecap="butt"/>
<path d="M36.1 61.4h2.4v.7h-2.4z" fill-rule="evenodd" fill="#373435"/>
<g fill="none" stroke="#373435" stroke-width=".21">
<path d="M16.4 57.2h2.5M17.7 57.2v22.4M60.3 53.6h7.7M60.3 57.2h2.5M61.5 53.6v8.4M66.9 53.6v26M16.4 79.6h2.5M16.4 66.8h2.5M16.4 70h2.5M60.3 79.6h7.7M60.3 62h2.5M60.3 63.2h2.5"/>
<path d="M60.3 76h2.5M60.3 74.8h2.5M60.3 66.8h2.5M60.3 70h2.5M61.5 63.2v3.6M61.5 70v4.8M61.5 76v3.6"/>
</g>
<path d="M28.9 57.2h6.1v5h-6.1zM47.5 57.2h6.1v5h-6.1z" fill="none" stroke="#373435" stroke-width=".21" stroke-dasharray=".9 .9" stroke-linecap="butt"/>
<path d="M40.8 32.6h2.2v.6h-2.2z" fill-rule="evenodd" fill="#373435"/>
<path d="M62.7 19h7.1M63.9 19v9.4M68.8 19v18.2M22.8 37.4h2.3M22.8 28.4h2.3M23.9 28.4v9M62.7 34h2.3M62.7 28.4h2.3M62.7 37.4h7.1M63.9 34v3.4" fill="none" stroke="#373435" stroke-width=".21"/>
<path d="M27.3 28.4h5.3v9h-5.3zM44.2 28.4h5.3v9h-5.3z" fill="none" stroke="#373435" stroke-width=".21" stroke-dasharray=".8 .8" stroke-linecap="butt"/>
<g fill="#373435">
<path d="M54.2 34h.5l.6 1.8 .6-1.8h.5v3.4h-.4v-1.9l-.7 1.9-.6-1.9v1.9h-.5z"/>
<path d="M37.3 34h.5l.6 1.8 .6-1.8h.5v3.4h-.5v-1.9l-.6 1.9-.6-1.9v1.9h-.5z"/>
<path d="M51.9 34v3.4h.4v-1.5a1.01 1.01 0 0 0 1.4-.6 1.01 1.01 0 0 0-.8-1.3zM52.3 34.5h.6a.51 .51 0 0 1 .3 .4 .51 .51 0 0 1-.3 .5h-.6z"/>
<path d="M35.7 35.1l.2 .9h-.4zM35.5 34l-.8 3.4h.5l.2-1h.7l.2 1h.5l-.9-3.4z"/>
</g>
<g font-size="6.3" fill="#373435">
<text x="107.5" y="250.2">ENHANCED SCHOOL ZONE</text>
<text x="101" y="258.3">TIME DISPLAY OPTION DETAILS</text>
</g>
<text font-size="6" fill="#373435" x="174.3" y="272.9">TC1783_3</text>
<g font-size="4.2" fill="#373435">
<text x="100.6" y="267.2">APPROVED AS OFFICIAL TRAFFIC SIGN</text>
<text x="174.7" y="285.6">J</text>
</g>
<g font-size="3.9" fill="#373435">
<text x="54.9" y="47.3">Option 1*</text>
<text x="149" y="47.3">Option 2*</text>
<text x="55.4" y="87.7">Option 3</text>
<text x="148.9" y="87.7">Option 4*</text>
<text x="66.6" y="97.8">TYPICAL SCHOOL TIME SETOUT OPTIONS</text>
<text x="16.5" y="194.2">Colour Legend</text>
</g>
<g font-size="3.5" fill="#373435">
<text x="158.5" y="15.3">z</text>
<text x="158.5" y="19.3">w</text>
<text x="158.5" y="24.9">x</text>
<text x="162.9" y="26.2">q</text>
<text x="158.5" y="32.6">w</text>
<text x="158.5" y="38.1">x</text>
<text x="63" y="56.2">z</text>
<text x="160.5" y="56.2">z</text>
<text x="63" y="65.9">x</text>
<text x="63" y="60.3">w</text>
<text x="160.5" y="65.9">x</text>
<text x="160.5" y="60.3">w</text>
<text x="67.4" y="67.2">q</text>
<text x="164.9" y="67.2">q</text>
<text x="63" y="73.5">w</text>
<text x="160.5" y="73.5">w</text>
<text x="63" y="79.1">x</text>
<text x="160.5" y="79.1">x</text>
<text x="89" y="194.5">Notes:</text>
<text x="24.5" y="202.6">Class 1W retroreflective white</text>
<text x="89" y="198.3">1. * When times are to be expressed in whole hours the &quot;00&quot; minutes</text>
<text x="95" y="202.2">notation shall not be shown.</text>
<text x="24.5" y="205.6">(background)</text>
<text x="89" y="206.1">2.</text>
<text x="94.7" y="206.1">Where start and finish times are both AM or PM, only indicate the</text>
<text x="95" y="209.9">AM or PM on the finishing time.</text>
<text x="24.5" y="211.4">Black (legend)</text>
<text x="21.6" y="267.8">Department of Transport and Main Roads</text>
<text x="18.2" y="271.8">Infrastructure Management &amp; Delivery Division</text>
<text x="16.7" y="280.6">Designed</text>
<text x="42.7" y="280.6">Checked</text>
<text x="69.7" y="280.6">Scale</text>
<text x="98.5" y="281.3">PRINCIPAL ENGINEER</text>
<text x="154.7" y="276.1">23/01/20</text>
<text x="157.4" y="281.2">Date</text>
<text x="16.9" y="284.8">TV 03/10</text>
<text x="42.6" y="284.9">DJ 01/20</text>
<text x="69.7" y="285.2">Not to Scale</text>
<text x="98.5" y="284.8">(Traffic Engineering)</text>
</g>
<g font-size="3.4" fill="#373435">
<text x="110.4" y="21.6">v</text>
<text x="110.4" y="28">y</text>
<text x="110.4" y="34.4">v</text>
<text x="15" y="62.6">v</text>
<text x="112.4" y="62.6">v</text>
<text x="15" y="69">y</text>
<text x="112.4" y="69">y</text>
<text x="15" y="75.4">v</text>
<text x="112.4" y="75.4">v</text>
</g>
<g font-size="3.2" fill="#373435">
<text x="65.2" y="24.4">z</text>
<text x="21.5" y="33.5">v</text>
<text x="69.3" y="31.5">q</text>
<text x="65.2" y="36.4">x</text>
</g>
<text font-size="2.8" fill="#373435" x="180.6" y="279.4">Page 3 of 3</text>
</svg>
